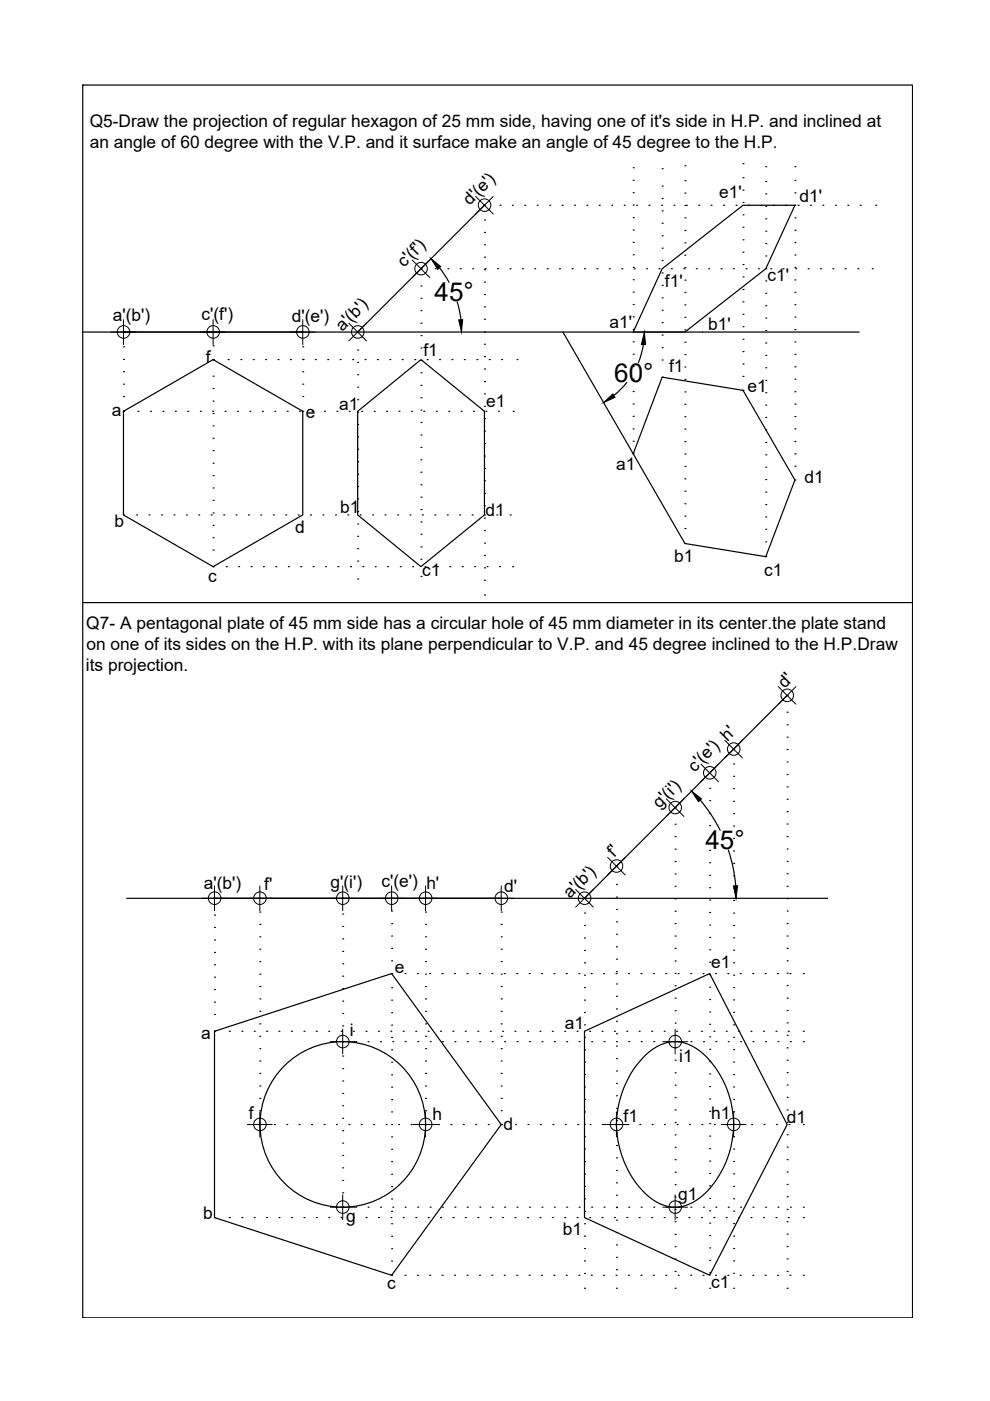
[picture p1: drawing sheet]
<svg xmlns="http://www.w3.org/2000/svg" width="210mm" height="297mm" viewBox="0 0 210 297" stroke-linecap="round" stroke-linejoin="round" font-family="sans-serif">
<!-- layer: 0 -->
<g fill="none" stroke="#000" stroke-width=".25">
<path d="M17.5 18h176v261.4h-176zM134.3 35.6h.1M134.3 38.2h.1M140.4 35.8h.1M140.4 39.5h.1M145.2 35.1h.1M145.2 38.3h.1M157.5 34.7h.1M157.5 37.7h.1M162.4 35.3h.1M162.4 38.5h.1M168.5 35.3h.1"/>
<path d="M168.5 38.3h.1M89.3 57h.1M92.3 57h.1M93.2 56.8l2 3.1M95 57h.1M97.6 57h.1M100.2 57h.1M102.7 59.8h.1M102.7 57.2h.1M102.7 54.5h.1M102.7 51.9h.1M102.7 49.3h.1"/>
<path d="M102.7 46.7h.1M102.7 43.5h.1M102.7 43.5l-26.9 26.9M102.8 57h.1M105.5 57h.1M106 43.5h.1M108.1 57h.1M108.6 43.5h.1M110.8 57h.1M111.3 43.5h.1M113.4 57h.1M113.9 43.5h.1"/>
<path d="M116 57h.1M116.6 43.5h.1M118.6 57h.1M119.2 43.5h.1M121.3 57h.1M121.8 43.5h.1M123.9 57h.1M124.4 43.5h.1M126.5 57h.1M127.1 43.5h.1M129.2 57h.1M129.7 43.5h.1"/>
<path d="M131.8 57h.1M132.3 43.5h.1M134.3 40.9h.1M134.3 43.5h.1M134.3 46.1h.1M134.3 48.8h.1M134.3 51.4h.1M134.3 54h.1M134.3 56.7h.1M134.3 59.3h.1M134.5 57h.1M135 43.5h.1"/>
<path d="M137.1 57h.1M137.6 43.5h.1M139.7 57h.1M140.3 43.5h.1M140.4 42.1h.1M140.4 44.7h.1M140.4 47.3h.1M140.4 50h.1M140.4 52.6h.1M140.4 55.2h.1M140.4 57.9h.1M140.4 57l17.1-13.5h11l-6.1 13.5-17.2 13.4h-10.9z"/>
<path d="M142.3 57h.1M142.9 43.5h.1M145 57h.1M145.2 40.9h.1M145.2 43.6h.1M145.2 46.2h.1M145.2 48.9h.1M145.2 51.5h.1M145.2 54.1h.1M145.2 56.7h.1M145.2 59.4h.1M145.5 43.5h.1"/>
<path d="M147.6 57h.1M148.1 43.5h.1M150.3 57h.1M150.8 43.5h.1M152.9 57h.1M153.4 43.5h.1M155.5 57h.1M156.1 43.5h.1M157.5 40.3h.1M157.5 42.9h.1M157.5 45.6h.1M157.5 48.2h.1"/>
<path d="M157.5 50.8h.1M157.5 53.5h.1M157.5 56.1h.1M157.5 58.7h.1M158.2 57h.1M158.7 43.5h.1M160.8 57h.1M161.3 43.5h.1M162.4 41.1h.1M162.4 43.7h.1M162.4 46.4h.1M162.4 49h.1"/>
<path d="M162.4 51.6h.1M162.4 54.3h.1M162.4 56.9h.1M162.4 59.6h.1M163.4 57h.1M163.9 43.5h.1M166 57h.1M166.6 43.5h.1M168.5 40.9h.1M168.5 43.5h.1M168.5 46.2h.1M168.5 48.8h.1"/>
<path d="M168.5 51.4h.1M168.5 54.1h.1M168.5 56.7h.1M168.5 59.4h.1M168.7 57h.1M169.2 43.5h.1M171.3 57h.1M171.8 43.5h.1M174 57h.1M174.5 43.5h.1M176.6 57h.1M177.1 43.5h.1"/>
<path d="M179.2 57h.1M179.8 43.5h.1M181.9 57h.1M182.4 43.5h.1M184.9 57h.1M185.7 43.5h.1M17.5 70.4h164.7M26.2 70.4h.1M26.2 73.5h.1M26.2 76.2h.1M26.2 78.8h.1M45.2 70.4h.1"/>
<path d="M45.2 73.3h.1M45.2 76.2h.1M45.2 79.8h.1M48.4 76.2h.1M51.1 76.2h.1M53.7 76.2h.1M56.3 76.2h.1M58.9 76.2h.1M61.6 76.2h.1M64.2 70.4h.1M64.2 73.5h.1M64.2 76.2h.1"/>
<path d="M64.2 78.8h.1M66.9 76.2h.1M69.5 76.2h.1M72.1 76.2h.1M74.8 76.2h.1M75.8 79.5h.1M75.8 76.8h.1M75.8 74.2h.1M75.8 70.4h.1M77.4 76.2h.1M80 76.2h.1M82.6 76.2h.1"/>
<path d="M85.3 76.2h.1M87.9 76.2h.1M89.3 79h.1M89.3 76.4h.1M89.3 73.8h.1M89.3 71.2h.1M89.3 68.5h.1M89.3 65.9h.1M89.3 63.2h.1M89.3 60.6h.1M90.6 76.2h.1M93.2 76.2h.1"/>
<path d="M95.8 76.2h.1M97 64l.7 3.7M98.4 76.2h.1M101.1 76.2h.1M102.7 78.2h.1M102.7 75.6h.1M102.7 73h.1M102.7 70.4h.1M102.7 67.7h.1M102.7 65.1h.1M102.7 62.4h.1M103.7 76.2h.1"/>
<path d="M106.4 76.2h.1M109.6 76.2h.1M119.4 70.4l14.9 25.8M134.3 61.9h.1M134.3 64.6h.1M134.3 67.2h.1M134.3 69.9h.1M134.3 72.5h.1M134.3 75.1h.1M134.3 77.7h.1M136.4 73l-.5 2.3-.6 1.6M140.4 80l17.1 2.8 11 19-6.1 16.2-17.2-2.8-10.9-19z"/>
<path d="M140.4 60.5h.1M140.4 63.2h.1M140.4 65.8h.1M140.4 68.4h.1M140.4 71h.1M140.4 73.7h.1M140.4 76.3h.1M140.4 80h.1M145.2 62h.1M145.2 64.6h.1M145.2 67.3h.1M145.2 69.9h.1"/>
<path d="M145.2 72.6h.1M145.2 75.2h.1M145.2 77.8h.1M157.5 61.4h.1M157.5 64h.1M157.5 66.6h.1M157.5 69.3h.1M157.5 71.9h.1M157.5 74.5h.1M157.5 77.2h.1M157.5 79.8h.1M162.4 62.2h.1"/>
<path d="M162.4 64.8h.1M162.4 67.4h.1M162.4 70.1h.1M162.4 72.7h.1M162.4 75.4h.1M162.4 78h.1M168.5 62h.1M168.5 64.6h.1M168.5 67.2h.1M168.5 69.9h.1M168.5 72.5h.1M168.5 75.1h.1"/>
<path d="M168.5 77.8h.1M26.2 87.2l19-11 19 11v22l-19 10.9-19-10.9zM26.2 81.4h.1M26.2 84.1h.1M26.2 87.2h.1M29.3 87.2h.1M31.9 87.2h.1M34.6 87.2h.1M37.2 87.2h.1M39.8 87.2h.1M42.5 87.2h.1M45.1 87.2h.1"/>
<path d="M45.2 82.4h.1M45.2 85h.1M45.2 87.7h.1M45.2 90.3h.1M45.2 92.9h.1M45.2 95.5h.1M45.2 98.2h.1M47.7 87.2h.1M50.3 87.2h.1M53 87.2h.1M55.6 87.2h.1M58.3 87.2h.1"/>
<path d="M60.9 87.2h.1M63.5 87.2h.1M64.2 81.4h.1M64.2 84.1h.1M64.2 87.2h.1M66.1 87.2h.1M68.8 87.2h.1M71.4 87.2h.1M74.1 87.2h.1M75.8 97.9h.1M75.8 95.3h.1M75.8 92.6h.1"/>
<path d="M75.8 90h.1M75.8 87.4h.1M75.8 84.8h.1M75.8 82.1h.1M75.8 87.2l13.5-11 13.4 11v22l-13.4 10.9-13.5-10.9zM76.7 87.2h.1M79.3 87.2h.1M82 87.2h.1M84.6 87.2h.1M87.2 87.2h.1M89.3 97.5h.1M89.3 94.9h.1"/>
<path d="M89.3 92.2h.1M89.3 89.6h.1M89.3 87h.1M89.3 84.3h.1M89.3 81.7h.1M89.8 87.2h.1M92.5 87.2h.1M95.1 87.2h.1M97.8 87.2h.1M100.4 87.2h.1M102.7 99.3h.1M102.7 96.7h.1"/>
<path d="M102.7 94.1h.1M102.7 91.4h.1M102.7 88.8h.1M102.7 86.1h.1M102.7 83.5h.1M102.7 80.9h.1M103 87.2h.1M105.7 87.2h.1M108.8 87.2h.1M132.9 81.1l-1.3 1.4-1.4 1.3M134.3 80.4h.1M134.3 83h.1"/>
<path d="M134.3 85.6h.1M134.3 88.3h.1M134.3 90.9h.1M134.3 93.6h.1M134.3 96.2h.1M145.2 80.4h.1M145.2 83.1h.1M145.2 85.7h.1M145.2 88.3h.1M145.2 91h.1M145.2 93.6h.1M145.2 96.3h.1"/>
<path d="M145.2 98.9h.1M157.5 82.8h.1M162.4 80.6h.1M162.4 83.3h.1M162.4 85.9h.1M162.4 88.5h.1M162.4 91.1h.1M162.4 93.8h.1M162.4 96.4h.1M162.4 99.1h.1M168.5 80.4h.1M168.5 83.1h.1"/>
<path d="M168.5 85.7h.1M168.5 88.3h.1M168.5 90.9h.1M168.5 93.6h.1M168.5 96.2h.1M168.5 98.8h.1M26.2 109.2h.1M29 109.2h.1M31.6 109.2h.1M34.3 109.2h.1M36.9 109.2h.1M39.5 109.2h.1"/>
<path d="M42.1 109.2h.1M44.8 109.2h.1M45.2 100.8h.1M45.2 103.5h.1M45.2 106.1h.1M45.2 108.8h.1M45.2 111.4h.1M45.2 114h.1M45.2 116.6h.1M47.4 109.2h.1M50.1 109.2h.1M52.7 109.2h.1"/>
<path d="M55.3 109.2h.1M58 109.2h.1M60.6 109.2h.1M63.2 109.2h.1M65.8 109.2h.1M68.5 109.2h.1M71.1 109.2h.1M73.8 109.2h.1M75.8 119h.1M75.8 116.3h.1M75.8 113.7h.1M75.8 111.1h.1"/>
<path d="M75.8 108.5h.1M75.8 105.8h.1M75.8 103.2h.1M75.8 100.5h.1M76.4 109.2h.1M79 109.2h.1M81.6 109.2h.1M84.3 109.2h.1M86.9 109.2h.1M89.3 118.6h.1M89.3 116h.1M89.3 113.3h.1"/>
<path d="M89.3 110.7h.1M89.3 108h.1M89.3 105.4h.1M89.3 102.8h.1M89.3 100.1h.1M89.5 109.2h.1M92.2 109.2h.1M94.8 109.2h.1M97.5 109.2h.1M100.1 109.2h.1M102.7 117.8h.1M102.7 115.1h.1"/>
<path d="M102.7 112.5h.1M102.7 109.9h.1M102.7 107.2h.1M102.7 104.6h.1M102.7 101.9h.1M102.7 109.2h.1M105.3 109.2h.1M108.2 109.2h.1M145.2 101.5h.1M145.2 104.1h.1M145.2 106.8h.1M145.2 109.4h.1"/>
<path d="M145.2 112.1h.1M145.2 115.2h.1M162.4 101.7h.1M162.4 104.4h.1M162.4 107h.1M162.4 109.6h.1M162.4 112.2h.1M162.4 114.9h.1M162.4 118h.1M168.5 101.8h.1M17.5 127.8h176M45.2 120.1h.1"/>
<path d="M48 120.1h.1M50.6 120.1h.1M53.2 120.1h.1M55.9 120.1h.1M58.5 120.1h.1M61.1 120.1h.1M63.8 120.1h.1M66.4 120.1h.1M69 120.1h.1M71.6 120.1h.1M74.3 120.1h.1M75.8 122.8h.1"/>
<path d="M76.9 120.1h.1M79.6 120.1h.1M82.2 120.1h.1M84.9 120.1h.1M87.5 120.1h.1M89.3 122.2h.1M90.1 120.1h.1M92.7 120.1h.1M95.3 120.1h.1M98 120.1h.1M100.6 120.1h.1M102.7 126.2h.1"/>
<path d="M102.7 123h.1M102.7 120.4h.1M103.3 120.1h.1M105.9 120.1h.1M108.7 120.1h.1M155.5 158.8h.1M166.9 158.9h.1M166.9 156.3h.1M166.9 153.7h.1M166.9 151h.1M166.9 147.4h.1M166.9 147.4l-43 43.1"/>
<path d="M143.1 177.4h.1M143.1 174.8h.1M143.1 171.2h.1M148.5 169.6a32.2 32.2 0 0 1 4.2 6.4M150.5 177.7h.1M150.5 175h.1M150.5 172.4h.1M150.5 169.8h.1M150.5 167.1h.1M150.5 163.9h.1M155.5 177.8h.1M155.5 175.1h.1"/>
<path d="M155.5 172.5h.1M155.5 169.9h.1M155.5 167.2h.1M155.5 164.6h.1M155.5 162h.1M166.9 177.4h.1M166.9 174.7h.1M166.9 172.1h.1M166.9 169.5h.1M166.9 166.8h.1M166.9 164.2h.1M166.9 161.5h.1"/>
<path d="M26.9 190.5h148.6M45.5 190.5h.1M45.5 194h.1M45.5 196.6h.1M45.5 199.3h.1M55.1 190.5h.1M55.1 193.4h.1M55.1 196h.1M55.1 198.6h.1M72.7 190.5h.1M72.7 193.8h.1M72.7 196.4h.1"/>
<path d="M72.7 199.1h.1M83 190.5h.1M83 193.2h.1M83 195.8h.1M83 198.5h.1M90.2 190.5h.1M90.2 193.4h.1M90.2 196h.1M90.2 198.6h.1M106.3 190.5h.1M106.3 193.4h.1M106.3 196h.1"/>
<path d="M106.3 198.6h.1M123.9 198.9h.1M123.9 196.2h.1M123.9 193.6h.1M123.9 190.5h.1M130.7 198.1h.1M130.7 195.5h.1M130.7 192.8h.1M130.7 190.2h.1M130.7 187.5h.1M130.7 183.6h.1M143.1 198.5h.1"/>
<path d="M143.1 195.8h.1M143.1 193.2h.1M143.1 190.6h.1M143.1 187.9h.1M143.1 185.3h.1M143.1 182.7h.1M143.1 180h.1M150.5 198.8h.1M150.5 196.1h.1M150.5 193.5h.1M150.5 190.8h.1M150.5 188.2h.1"/>
<path d="M150.5 185.6h.1M150.5 182.9h.1M150.5 180.3h.1M154.4 180.2a32.2 32.2 0 0 1 1.6 7.6M155.5 198.8h.1M155.5 196.2h.1M155.5 193.6h.1M155.5 190.9h.1M155.5 188.3h.1M155.5 185.7h.1M155.5 183h.1M155.5 180.4h.1"/>
<path d="M166.9 198.5h.1M166.9 195.8h.1M166.9 193.2h.1M166.9 190.5h.1M166.9 187.9h.1M166.9 185.3h.1M166.9 182.6h.1M166.9 180h.1M45.5 218.7l37.5-12.3 23.3 32-23.3 32-37.5-12.3zM45.5 201.9h.1M45.5 204.6h.1M45.5 207.2h.1"/>
<path d="M45.5 209.8h.1M45.5 212.5h.1M45.5 215.1h.1M45.5 218.7h.1M48.6 218.7h.1M51.3 218.7h.1M53.9 218.7h.1M55.1 201.3h.1M55.1 203.9h.1M55.1 206.5h.1M55.1 209.2h.1M55.1 211.8h.1"/>
<path d="M55.1 214.4h.1M55.1 217.1h.1M55.1 219.7h.1M56.5 218.7h.1M59.2 218.7h.1M61.8 218.7h.1M64.4 218.7h.1M67.1 218.7h.1M69.7 218.7h.1M72.3 218.7h.1M72.7 201.7h.1M72.7 204.3h.1"/>
<path d="M72.7 207h.1M72.7 209.6h.1M72.7 212.3h.1M72.7 214.9h.1M72.7 217.5h.1M74.9 218.7h.1M77.6 218.7h.1M80.2 218.7h.1M82.9 218.7h.1M83 201.1h.1M83 203.7h.1M83 206.4h.1"/>
<path d="M83 209.4h.1M83 212h.1M83 214.7h.1M83 217.3h.1M83 220h.1M85.5 218.7h.1M85.9 206.4h.1M88.2 218.7h.1M88.5 206.4h.1M90.2 201.3h.1M90.2 203.9h.1M90.2 206.5h.1"/>
<path d="M90.2 209.2h.1M90.2 211.8h.1M90.2 214.4h.1M90.2 217.1h.1M90.2 219.7h.1M90.8 218.7h.1M91.1 206.4h.1M93.4 218.7h.1M93.7 206.4h.1M96 218.7h.1M96.4 206.4h.1M98.7 218.7h.1"/>
<path d="M99 206.4h.1M101.3 218.7h.1M101.7 206.4h.1M103.9 218.7h.1M104.3 206.4h.1M106.3 201.3h.1M106.3 203.9h.1M106.3 206.5h.1M106.3 209.2h.1M106.3 211.8h.1M106.3 214.4h.1M106.3 217.1h.1"/>
<path d="M106.3 219.7h.1M106.6 218.7h.1M106.9 206.4h.1M109.2 218.7h.1M109.6 206.4h.1M111.9 218.7h.1M112.2 206.4h.1M114.5 218.7h.1M114.8 206.4h.1M117.1 218.7h.1M117.4 206.4h.1M119.7 218.7h.1"/>
<path d="M120.1 206.4h.1M122.4 218.7h.1M122.7 206.4h.1M123.9 219.9h.1M123.9 217.3h.1M123.9 214.7h.1M123.9 212h.1M123.9 209.4h.1M123.9 206.8h.1M123.9 204.1h.1M123.9 201.5h.1M123.9 218.7l26.6-12.3 16.4 32-16.4 32-26.6-12.3z"/>
<path d="M125 218.7h.1M125.4 206.4h.1M127.6 218.7h.1M128 206.4h.1M130.3 218.7h.1M130.6 206.4h.1M130.7 219.2h.1M130.7 216.5h.1M130.7 213.9h.1M130.7 211.2h.1M130.7 208.6h.1M130.7 206h.1"/>
<path d="M130.7 203.4h.1M130.7 200.7h.1M132.9 218.7h.1M133.2 206.4h.1M135.5 218.7h.1M135.9 206.4h.1M138.2 218.7h.1M138.5 206.4h.1M140.8 218.7h.1M141.2 206.4h.1M143.1 219.5h.1M143.1 216.9h.1"/>
<path d="M143.1 214.3h.1M143.1 211.6h.1M143.1 209h.1M143.1 206.4h.1M143.1 203.8h.1M143.1 201.1h.1M143.4 218.7h.1M143.8 206.4h.1M146.1 218.7h.1M146.4 206.4h.1M148.7 218.7h.1M149.1 206.4h.1"/>
<path d="M150.5 219.8h.1M150.5 217.2h.1M150.5 214.5h.1M150.5 211.9h.1M150.5 209.3h.1M150.5 206.7h.1M150.5 204h.1M150.5 201.4h.1M151.4 218.7h.1M151.7 206.4h.1M154 218.7h.1M154.3 206.4h.1"/>
<path d="M155.5 219.9h.1M155.5 217.3h.1M155.5 214.6h.1M155.5 212h.1M155.5 209.4h.1M155.5 206.8h.1M155.5 204.1h.1M155.5 201.5h.1M156.6 218.7h.1M156.9 206.4h.1M159.2 218.7h.1M159.6 206.4h.1"/>
<path d="M161.9 218.7h.1M162.2 206.4h.1M164.5 218.7h.1M164.9 206.4h.1M166.9 219.5h.1M166.9 216.9h.1M166.9 214.2h.1M166.9 211.6h.1M166.9 209h.1M166.9 206.3h.1M166.9 203.7h.1M166.9 201.1h.1"/>
<path d="M167.1 218.7h.1M167.5 206.4h.1M170.3 206.4h.1M170.3 218.7h.1M55.1 222.3h.1M55.1 225h.1M55.1 227.6h.1M55.1 230.3h.1M55.1 232.9h.1M55.1 235.5h.1M55.1 238.4h.1M58.2 238.4h.1"/>
<path d="M60.8 238.4h.1M63.4 238.4h.1M66.1 238.4h.1M68.7 238.4h.1M71.3 238.4h.1M72.7 220.9h.1M72.7 223.9h.1M72.7 226.6h.1M72.7 229.2h.1M72.7 231.8h.1M72.7 234.4h.1M72.7 237.1h.1"/>
<path d="M72.7 239.7h.1M74 238.4h.1M75.4 220.9h.1M76.6 238.4h.1M78 220.9h.1M79.2 238.4h.1M80.7 220.9h.1M81.9 238.4h.1M83 222.6h.1M83 225.2h.1M83 227.9h.1M83 230.5h.1"/>
<path d="M83 233.1h.1M83 235.8h.1M83 238.4h.1M83.3 220.9h.1M84.5 238.4h.1M85.9 220.9h.1M87.1 238.4h.1M88.6 220.9h.1M90.2 222.3h.1M90.2 225h.1M90.2 227.6h.1M90.2 230.3h.1"/>
<path d="M90.2 232.9h.1M90.2 235.5h.1M90.2 238.4h.1M91.2 220.9h.1M93 238.4h.1M93.8 220.9h.1M95.6 238.4h.1M96.4 220.9h.1M98.2 238.4h.1M99.1 220.9h.1M100.9 238.4h.1M101.7 220.9h.1"/>
<path d="M103.5 238.4h.1M104.4 220.9h.1M106.3 222.3h.1M106.3 225h.1M106.3 227.6h.1M106.3 230.3h.1M106.3 232.9h.1M106.3 235.5h.1M106.3 238.4h.1M107 220.9h.1M109.3 238.4h.1M109.6 220.9h.1"/>
<path d="M111.9 238.4h.1M112.3 220.9h.1M114.6 238.4h.1M114.9 220.9h.1M117.2 238.4h.1M117.5 220.9h.1M119.9 238.4h.1M120.2 220.9h.1M122.5 238.4h.1M122.8 220.9h.1M123.9 238.4h.1M123.9 235.8h.1"/>
<path d="M123.9 233.1h.1M123.9 230.5h.1M123.9 227.8h.1M123.9 225.2h.1M123.9 222.6h.1M125.1 238.4h.1M125.4 220.9h.1M127.7 238.4h.1M128.1 220.9h.1M130.4 238.4h.1M130.7 237.6h.1M130.7 235h.1"/>
<path d="M130.7 232.3h.1M130.7 229.7h.1M130.7 227.1h.1M130.7 224.5h.1M130.7 221.8h.1M130.7 220.9h.1M133 238.4h.1M133.3 220.9h.1M135.7 238.4h.1M135.9 220.9h.1M137 223.6a8.2 8.2 0 0 1 9.6-1.9 15.7 15.7 0 0 1 6.7 7.3 20.6 20.6 0 0 1-5.1 25.1 8 8 0 0 1-10.7-.4 20.6 20.6 0 0 1-.5-30.1zM138.3 238.4h.1"/>
<path d="M138.6 220.9h.1M140.9 238.4h.1M141.2 220.9h.1M143.1 238h.1M143.1 235.3h.1M143.1 232.7h.1M143.1 230.1h.1M143.1 227.5h.1M143.1 224.8h.1M143.1 222.2h.1M143.6 238.4h.1M143.9 220.9h.1"/>
<path d="M146.2 238.4h.1M146.5 220.9h.1M148.8 238.4h.1M149.2 220.9h.1M150.5 238.3h.1M150.5 235.6h.1M150.5 233h.1M150.5 230.4h.1M150.5 227.7h.1M150.5 225.1h.1M150.5 222.5h.1M151.4 238.4h.1"/>
<path d="M151.8 220.9h.1M154.1 238.4h.1M154.4 220.9h.1M155.5 238.4h.1M155.5 235.7h.1M155.5 233.1h.1M155.5 230.5h.1M155.5 227.8h.1M155.5 225.2h.1M155.5 222.5h.1M156.7 238.4h.1M157 220.9h.1"/>
<path d="M159.4 238.4h.1M159.7 220.9h.1M162 238.4h.1M162.3 220.9h.1M164.6 238.4h.1M164.9 220.9h.1M166.9 238h.1M166.9 235.3h.1M166.9 232.7h.1M166.9 230h.1M166.9 227.4h.1M166.9 224.8h.1"/>
<path d="M166.9 222.2h.1M167.3 238.4h.1M167.6 220.9h.1M170.3 238.4h.1M170.3 220.9h.1M45.5 258.1h.1M48.6 258.1h.1M51.3 258.1h.1M53.9 258.1h.1M56.5 258.1h.1M59.2 258.1h.1M61.8 258.1h.1"/>
<path d="M64.4 258.1h.1M67.1 258.1h.1M69.7 258.1h.1M72.3 258.1h.1M72.7 242.4h.1M72.7 245h.1M72.7 247.6h.1M72.7 250.3h.1M72.7 252.9h.1M72.7 255.9h.1M74.9 258.1h.1M75.4 255.9h.1"/>
<path d="M77.6 258.1h.1M78 255.9h.1M80.2 258.1h.1M80.7 255.9h.1M82.9 258.1h.1M83 241h.1M83 243.7h.1M83 246.3h.1M83 249h.1M83 251.6h.1M83 254.2h.1M83 256.8h.1"/>
<path d="M83 259.5h.1M83.3 255.9h.1M85.5 258.1h.1M85.9 255.9h.1M88.2 258.1h.1M88.6 255.9h.1M90.8 258.1h.1M91.2 255.9h.1M93.4 258.1h.1M93.8 255.9h.1M96 258.1h.1M96.4 255.9h.1"/>
<path d="M98.7 258.1h.1M99.1 255.9h.1M101.3 258.1h.1M101.7 255.9h.1M103.9 258.1h.1M104.4 255.9h.1M106.6 258.1h.1M107 255.9h.1M109.2 258.1h.1M109.6 255.9h.1M111.9 258.1h.1M112.3 255.9h.1"/>
<path d="M114.5 258.1h.1M114.9 255.9h.1M117.1 258.1h.1M117.5 255.9h.1M119.7 258.1h.1M120.2 255.9h.1M122.4 258.1h.1M122.8 255.9h.1M123.9 259.5h.1M123.9 256.8h.1M123.9 254.2h.1M123.9 251.5h.1"/>
<path d="M123.9 248.9h.1M123.9 246.3h.1M123.9 243.6h.1M123.9 241h.1M125 258.1h.1M125.4 255.9h.1M127.6 258.1h.1M128.1 255.9h.1M130.3 258.1h.1M130.7 258.7h.1M130.7 256h.1M130.7 253.4h.1"/>
<path d="M130.7 250.8h.1M130.7 248.2h.1M130.7 245.5h.1M130.7 242.9h.1M130.7 240.2h.1M130.7 255.9h.1M132.9 258.1h.1M133.3 255.9h.1M135.5 258.1h.1M135.9 255.9h.1M138.2 258.1h.1M138.6 255.9h.1"/>
<path d="M140.8 258.1h.1M141.2 255.9h.1M143.1 259h.1M143.1 256.4h.1M143.1 253.8h.1M143.1 251.2h.1M143.1 248.5h.1M143.1 245.9h.1M143.1 243.2h.1M143.1 240.6h.1M143.4 258.1h.1M143.9 255.9h.1"/>
<path d="M146.1 258.1h.1M146.5 255.9h.1M148.7 258.1h.1M149.2 255.9h.1M150.5 259.3h.1M150.5 256.7h.1M150.5 254.1h.1M150.5 251.4h.1M150.5 248.8h.1M150.5 246.2h.1M150.5 243.5h.1M150.5 240.9h.1"/>
<path d="M151.4 258.1h.1M151.8 255.9h.1M154 258.1h.1M154.4 255.9h.1M155.5 259.4h.1M155.5 256.8h.1M155.5 254.2h.1M155.5 251.5h.1M155.5 248.9h.1M155.5 246.3h.1M155.5 243.6h.1M155.5 241h.1"/>
<path d="M156.6 258.1h.1M157 255.9h.1M159.2 258.1h.1M159.7 255.9h.1M161.9 258.1h.1M162.3 255.9h.1M164.5 258.1h.1M164.9 255.9h.1M166.9 259h.1M166.9 256.4h.1M166.9 253.7h.1M166.9 251.1h.1"/>
<path d="M166.9 248.5h.1M166.9 245.9h.1M166.9 243.2h.1M166.9 240.6h.1M167.1 258.1h.1M167.6 255.9h.1M170.3 255.9h.1M170.3 258.1h.1M83 262.1h.1M83 264.8h.1M83 267.4h.1M83 270.4h.1"/>
<path d="M85.9 270.4h.1M88.5 270.4h.1M91.1 270.4h.1M93.7 270.4h.1M96.4 270.4h.1M99 270.4h.1M101.7 270.4h.1M104.3 270.4h.1M106.9 270.4h.1M109.6 270.4h.1M112.2 270.4h.1M114.8 270.4h.1"/>
<path d="M117.4 270.4h.1M120.1 270.4h.1M122.7 270.4h.1M123.9 273.1h.1M123.9 270h.1M123.9 267.3h.1M123.9 264.7h.1M123.9 262.1h.1M125.4 270.4h.1M128 270.4h.1M130.6 270.4h.1M130.7 273.1h.1"/>
<path d="M130.7 269.2h.1M130.7 266.6h.1M130.7 263.9h.1M130.7 261.3h.1M133.2 270.4h.1M135.9 270.4h.1M138.5 270.4h.1M141.2 270.4h.1M143.1 273.1h.1M143.1 269.6h.1M143.1 267h.1M143.1 264.3h.1"/>
<path d="M143.1 261.7h.1M143.8 270.4h.1M146.4 270.4h.1M149.1 270.4h.1M150.5 273.1h.1M150.5 269.9h.1M150.5 267.3h.1M150.5 264.6h.1M150.5 262h.1M151.7 270.4h.1M154.3 270.4h.1M155.5 273.1h.1"/>
<path d="M155.5 270h.1M155.5 267.3h.1M155.5 264.7h.1M155.5 262.1h.1M156.9 270.4h.1M159.6 270.4h.1M162.2 270.4h.1M164.9 270.4h.1M166.9 273.1h.1M166.9 269.6h.1M166.9 266.9h.1M166.9 264.3h.1"/>
<path d="M166.9 261.7h.1M167.5 270.4h.1M170.3 270.4h.1"/>
<circle cx="72.7" cy="238.4" r="17.5"/>
</g>
<g fill="none" stroke="#000" stroke-width=".21">
<path d="M87.4 55.1l3.7 3.7M91.1 55.1l-3.7 3.7M100.9 41.7l3.7 3.7M104.6 41.7l-3.7 3.7M23.5 70.4h5.3M26.2 67.8v5.3M42.5 70.4h5.3M45.2 67.8v5.3M61.5 70.4h5.3M64.2 67.8v5.3M74 68.5l3.7 3.8M77.7 68.5l-3.7 3.8"/>
<path d="M153.7 157l3.7 3.7M157.4 157l-3.7 3.7M165 145.6l3.8 3.7M168.8 145.6l-3.8 3.7M141.3 169.4l3.7 3.7M145 169.4l-3.7 3.7M148.6 162l3.7 3.7M152.3 162l-3.7 3.7M42.8 190.5h5.3M45.5 187.8v5.3M52.5 190.5h5.2M55.1 187.8v5.3"/>
<path d="M70 190.5h5.3M72.7 187.8v5.3M80.4 190.5h5.3M83 187.8v5.3M87.6 190.5h5.3M90.2 187.8v5.3M103.6 190.5h5.3M106.3 187.8v5.3M122.1 188.6l3.7 3.7M125.8 188.6l-3.7 3.7M128.8 181.8l3.8 3.7M132.6 181.8l-3.8 3.7"/>
<path d="M72.7 218.2v5.3M143.1 218.2v5.3M52.5 238.4h5.2M55.1 235.8v5.2M70 220.9h5.3M87.6 238.4h5.3M90.2 235.8v5.2M128.1 238.4h5.3M130.7 235.8v5.2M140.5 220.9h5.3M152.9 238.4h5.3M155.5 235.8v5.2"/>
<path d="M70 255.9h5.3M72.7 253.3v5.3M140.5 255.9h5.3M143.1 253.3v5.3"/>
<circle cx="89.3" cy="57" r="1.33"/>
<circle cx="102.7" cy="43.5" r="1.33"/>
<circle cx="26.2" cy="70.4" r="1.33"/>
<circle cx="45.2" cy="70.4" r="1.33"/>
<circle cx="64.2" cy="70.4" r="1.33"/>
<circle cx="75.9" cy="70.4" r="1.33"/>
<circle cx="155.6" cy="158.8" r="1.33"/>
<circle cx="166.9" cy="147.4" r="1.33"/>
<circle cx="143.2" cy="171.2" r="1.33"/>
<circle cx="150.5" cy="163.9" r="1.33"/>
<circle cx="45.5" cy="190.4" r="1.33"/>
<circle cx="55.1" cy="190.4" r="1.33"/>
<circle cx="72.7" cy="190.4" r="1.33"/>
<circle cx="83.1" cy="190.4" r="1.33"/>
<circle cx="90.2" cy="190.4" r="1.33"/>
<circle cx="106.3" cy="190.4" r="1.33"/>
<circle cx="123.9" cy="190.4" r="1.33"/>
<circle cx="130.7" cy="183.6" r="1.33"/>
<circle cx="55.1" cy="238.4" r="1.33"/>
<circle cx="72.7" cy="220.8" r="1.33"/>
<circle cx="90.2" cy="238.4" r="1.33"/>
<circle cx="130.7" cy="238.4" r="1.33"/>
<circle cx="143.2" cy="220.8" r="1.33"/>
<circle cx="155.6" cy="238.4" r="1.33"/>
<circle cx="72.7" cy="255.9" r="1.33"/>
<circle cx="143.2" cy="255.9" r="1.33"/>
</g>
<path d="M91.4 54.8l2 1.7-.6 .6zM97.3 67.8h.8l-.3 2.6zM136.6 70.4l.3 2.7-.9-.1zM128 85.3l1.9-1.8 .5 .7zM146.6 167.7l2.1 1.7-.6 .6zM155.5 187.8h.9l-.3 2.7z" fill="#000" stroke="#000" stroke-width=".21"/>
<g font-size="5.5">
<text x="92.1" y="63.9">45°</text>
<text x="130.2" y="81">60°</text>
<text x="149.6" y="180.1">45°</text>
</g>
<g font-size="3.7">
<text x="19" y="26.9">Q5-Draw the projection of regular hexagon of 25 mm side, having one of it's side in H.P. and inclined at</text>
<text x="19" y="31.4">an angle of 60 degree with the V.P. and it surface make an angle of 45 degree to the H.P.</text>
<text x="99.6" y="43.7" transform="rotate(-45 99.6 43.7)">d'(e')</text>
<text x="152.5" y="42">e1'</text>
<text x="169.5" y="42.8">d1'</text>
<text x="85.7" y="56.9" transform="rotate(-45 85.7 56.9)">c'(f')</text>
<text x="162.7" y="59.6">c1'</text>
<text x="141" y="60.8">f1'</text>
<text x="23.9" y="68.1">a'(b')</text>
<text x="42.7" y="67.9">c'(f')</text>
<text x="61.9" y="68.4">d'(e')</text>
<text x="72.6" y="70.4" transform="rotate(-45 72.6 70.4)">a'(b')</text>
<text x="129.3" y="69.5">a1'</text>
<text x="150.1" y="70.1">b1'</text>
<text x="43.7" y="77">f</text>
<text x="89.8" y="75.5">f1</text>
<text x="141.9" y="78.9">f1</text>
<text x="158.5" y="83.1">e1</text>
<text x="23.7" y="88.1">a</text>
<text x="64.8" y="88.7">e</text>
<text x="71.9" y="87">a1</text>
<text x="103.1" y="86.3">e1</text>
<text x="130.7" y="99.7">a1</text>
<text x="170.6" y="102.3">d1</text>
<text x="24.3" y="111.7">b</text>
<text x="62.6" y="112.9">d</text>
<text x="72.1" y="108.8">b1</text>
<text x="103" y="109.3">d1</text>
<text x="143" y="119.3">b1</text>
<text x="44.1" y="123.5">c</text>
<text x="89.5" y="122.2">c1</text>
<text x="162" y="122.2">c1</text>
<text x="18.3" y="133.4">Q7- A pentagonal plate of 45 mm side has a circular hole of 45 mm diameter in its center.the plate stand</text>
<text x="18.3" y="137.8">on one of its sides on the H.P. with its plane perpendicular to V.P. and 45 degree inclined to the H.P.Draw</text>
<text x="18.2" y="142.2">its projection.</text>
<text x="166.4" y="146.1" transform="rotate(-45 166.4 146.1)">d'</text>
<text x="147.3" y="163.8" transform="rotate(-45 147.3 163.8)">c'(e') h'</text>
<text x="139.8" y="171.5" transform="rotate(-45 139.8 171.5)">g'(i')</text>
<text x="130.2" y="181.8" transform="rotate(-45 130.2 181.8)">f'</text>
<text x="43.2" y="188.5">a'(b')</text>
<text x="56" y="188.8">f'</text>
<text x="70.1" y="188.3">g'(i')</text>
<text x="80.9" y="188.1">c'(e')</text>
<text x="90.4" y="188.4">h'</text>
<text x="106.9" y="189.1">d'</text>
<text x="120.9" y="190.7" transform="rotate(-45 120.9 190.7)">a'(b')</text>
<text x="83.7" y="206.3">e</text>
<text x="150.8" y="205.3">e1</text>
<text x="42.7" y="220.3">a</text>
<text x="74.2" y="219.7">i</text>
<text x="119.7" y="218.2">a1</text>
<text x="144" y="225.2">i1</text>
<text x="52.8" y="237.2">f</text>
<text x="91.7" y="237.5">h</text>
<text x="106.8" y="239.5">d</text>
<text x="132.2" y="237.9">f1</text>
<text x="150.8" y="237.2">h1</text>
<text x="166.8" y="238">d1</text>
<text x="143.8" y="254.3">g1</text>
<text x="43.1" y="258.4">b</text>
<text x="73.4" y="259">g</text>
<text x="119.3" y="261.9">b1</text>
<text x="82.1" y="273.3">c</text>
<text x="150.8" y="273.1">c1</text>
</g>
</svg>
